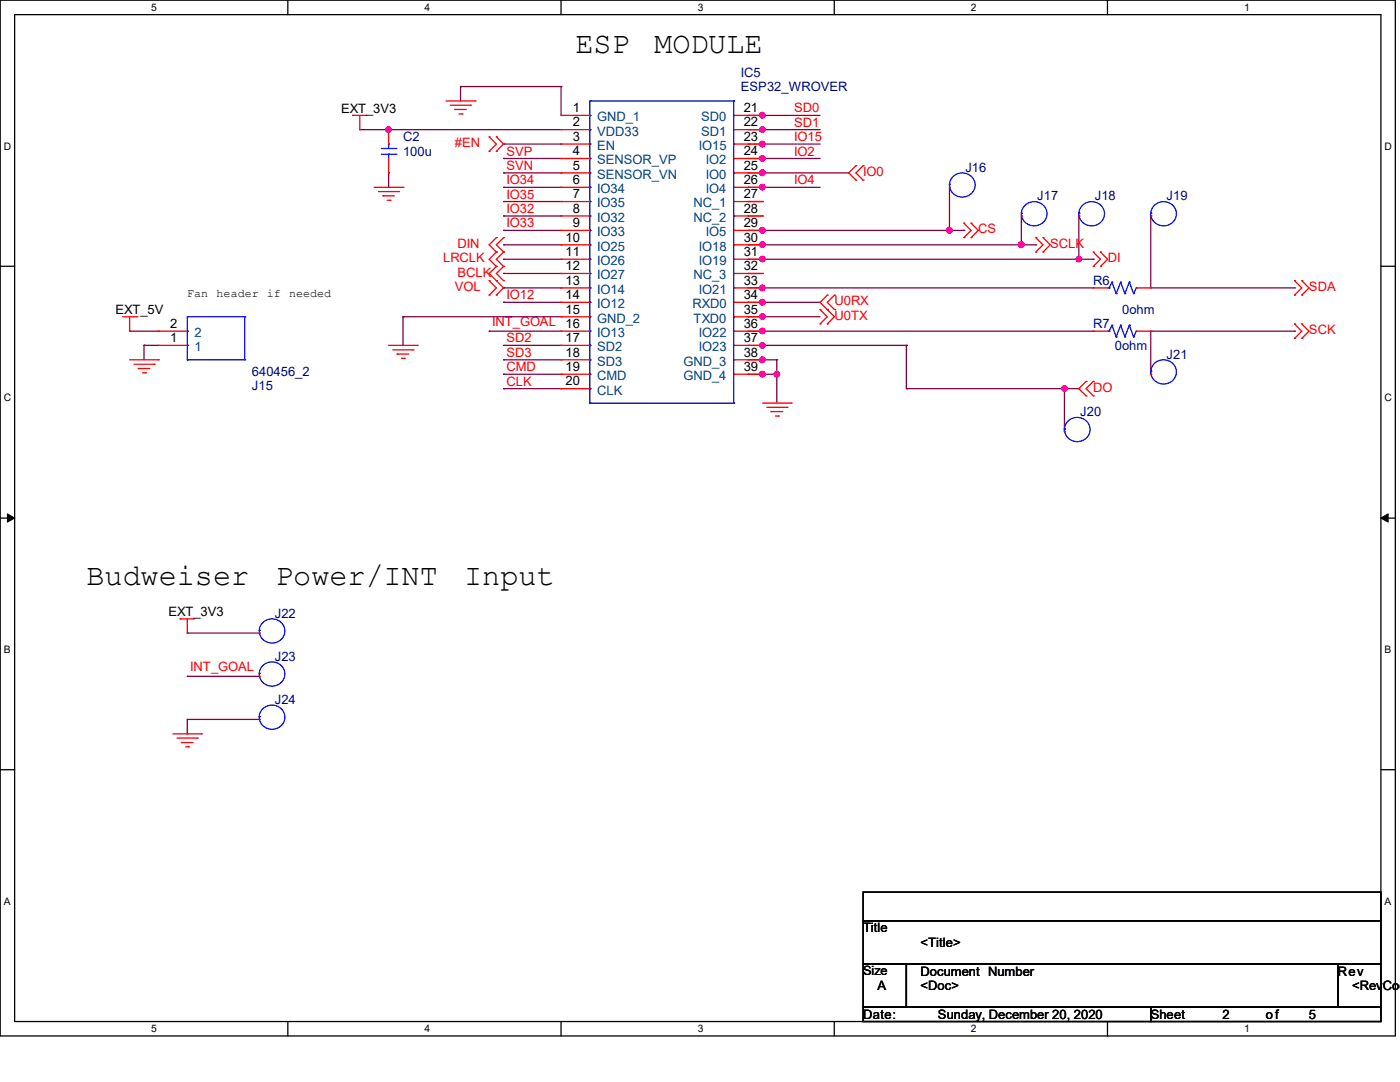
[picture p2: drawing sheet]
<svg xmlns="http://www.w3.org/2000/svg" width="279mm" height="216mm" viewBox="0 0 279 216" stroke-linecap="round" stroke-linejoin="round" font-family="sans-serif">
<path d="M0 0h278.5v206.7h-278.5zM2.9 2.9h272.7v200.9h-272.7z" fill="none" stroke="#000" stroke-width=".25"/>
<g fill="#fff">
<path d="M30.2 .3h1.1v2.3h-1.1z"/>
<path d="M30.2 204.1h1.1v2.3h-1.1z"/>
</g>
<path d="M57.4 0v2.9M57.4 203.8v2.9" fill="none" stroke="#000" stroke-width=".25"/>
<g fill="#fff">
<path d="M84.7 .3h1.1v2.3h-1.1z"/>
<path d="M84.7 204.1h1.1v2.3h-1.1z"/>
</g>
<path d="M112 0v2.9M112 203.8v2.9" fill="none" stroke="#000" stroke-width=".25"/>
<g fill="#fff">
<path d="M139.2 .3h1.1v2.3h-1.1z"/>
<path d="M139.2 204.1h1.1v2.3h-1.1z"/>
</g>
<path d="M166.5 0v2.9M166.5 203.8v2.9" fill="none" stroke="#000" stroke-width=".25"/>
<g fill="#fff">
<path d="M193.8 .3h1.1v2.3h-1.1z"/>
<path d="M193.8 204.1h1.1v2.3h-1.1z"/>
</g>
<path d="M221 0v2.9M221 203.8v2.9" fill="none" stroke="#000" stroke-width=".25"/>
<g fill="#fff">
<path d="M248.3 .3h1.1v2.3h-1.1z"/>
<path d="M248.3 204.1h1.1v2.3h-1.1z"/>
<path d="M.8 28h1.4v2.3h-1.4z"/>
<path d="M276.3 28h1.4v2.3h-1.4z"/>
<path d="M.8 78.2h1.4v2.3h-1.4z"/>
<path d="M276.3 78.2h1.4v2.3h-1.4z"/>
</g>
<path d="M0 53.1h2.9M275.6 53.1h2.9" fill="none" stroke="#000" stroke-width=".25"/>
<g fill="#fff">
<path d="M.8 128.5h1.3v2.2h-1.3z"/>
<path d="M276.3 128.5h1.3v2.2h-1.3z"/>
</g>
<path d="M0 103.4h2.9M275.6 103.4h2.9" fill="none" stroke="#000" stroke-width=".25"/>
<path d="M1.5 102.5l1.4 .9-1.4 .8zM275.6 103.4l1.4-.9v1.7z" fill="#000" stroke="#000" stroke-width=".2"/>
<g fill="#fff">
<path d="M.8 178.7h1.3v2.2h-1.3z"/>
<path d="M276.3 178.7h1.3v2.2h-1.3z"/>
</g>
<path d="M0 153.6h2.9M275.6 153.6h2.9M172.3 178h103.3v5.7h-103.3zM172.3 183.7h103.3v8.7h-103.3zM172.3 192.4h8.6v8.6h-8.6zM180.9 192.4h86.1v8.6h-86.1zM267 192.4h8.6v8.6h-8.6zM172.3 201h57.4v2.8h-57.4zM229.7 201h45.9v2.8h-45.9z" fill="none" stroke="#000" stroke-width=".25"/>
<g fill="none" stroke="#800040" stroke-width=".25">
<path d="M91.9 17.3h.1M91.9 17.3h20.1M91.9 17.3v2.9M112 17.3h.1M112 17.3v5.7M71.8 25.9h.1M71.8 25.9h40.2M77.6 25.9h.1M77.6 34.5h.1M77.6 34.5v2.9M100.5 28.7h.1M100.5 31.6h.1"/>
<path d="M100.5 34.5h.1M100.5 37.4h.1M100.5 28.7h11.5M100.5 31.6h11.5M100.5 34.5h11.5M100.5 37.4h11.5M149.3 23h.1M149.3 25.9h.1M149.3 28.7h.1M149.3 31.6h.1M149.3 34.5h.1M149.3 37.4h.1"/>
<path d="M149.3 25.9h14.4M149.3 28.7h14.4M149.3 31.6h14.4M149.3 34.5h20.1M149.3 37.4h14.4M149.3 23h14.4M152.2 23h.1M152.2 25.9h.1M152.2 28.7h.1M152.2 31.6h.1M152.2 34.5h.1M152.2 37.4h.1"/>
<path d="M189.5 37.4h.1M189.5 37.4v8.6M100.5 40.2h.1M100.5 43.1h.1M100.5 46h.1M100.5 48.9h.1M100.5 51.7h.1M100.5 54.6h.1M100.5 57.4h.1M100.5 40.2h11.5M100.5 43.1h11.5M100.5 46h11.5"/>
<path d="M100.5 48.9h11.5M100.5 51.7h11.5M100.5 54.6h11.5M100.5 57.4h11.5M149.3 40.2h.1M149.3 43.1h.1M149.3 46h.1M149.3 48.9h.1M149.3 51.7h.1M149.3 54.6h.1M149.3 57.4h.1M149.3 40.2h2.9"/>
<path d="M149.3 43.1h2.9M149.3 46h43.1M149.3 48.9h57.4M149.3 51.7h68.9M149.3 54.6h2.9M149.3 57.4h68.9M152.2 46h.1M152.2 48.9h.1M152.2 57.4h.1M192.4 46h.1M203.8 43.1h.1M203.8 43.1v5.8"/>
<path d="M206.7 48.9h.1M215.3 51.7h.1M215.3 43.1v8.6M218.2 51.7h.1M229.7 43.1h.1M229.7 43.1v14.3h28.7M258.4 57.4h.1M25.9 66.1h.1M25.9 66.1h5.7M28.7 68.9h.1M28.7 68.9h2.9M28.7 68.9v2.9"/>
<path d="M80.4 63.2h.1M80.4 63.2h31.6M80.4 63.2v5.7M97.6 66.1h.1M97.6 66.1h14.4M100.5 60.3h.1M100.5 68.9h.1M100.5 71.8h.1M100.5 74.7h.1M100.5 77.6h.1M100.5 60.3h11.5M100.5 68.9h11.5"/>
<path d="M100.5 71.8h11.5M100.5 74.7h11.5M100.5 77.6h11.5M149.3 60.3h.1M149.3 63.2h.1M149.3 66.1h.1M149.3 68.9h.1M149.3 71.8h.1M149.3 74.7h.1M149.3 60.3h14.4M149.3 68.9h31.6M149.3 71.8h5.7"/>
<path d="M149.3 74.7h5.7M149.3 63.2h14.4M149.3 66.1h68.9M152.2 74.7h.1M152.2 60.3h.1M152.2 63.2h.1M152.2 66.1h.1M155 74.7h.1M155 71.8h.1M155 71.8v8.6M180.9 68.9h.1M180.9 77.6h.1"/>
<path d="M180.9 77.6h34.4M180.9 68.9v8.7M212.4 77.6h.1M212.4 77.6v8.5M215.3 77.6h.1M229.7 66.1h.1M229.7 66.1h28.7M229.7 66.1v8.6M258.4 66.1h.1M37.4 135h.1M37.4 126.3h.1M37.4 135h14.3"/>
<path d="M37.4 126.3h14.3M37.4 146.4h.1M51.7 143.6h.1M51.7 143.6h-14.3v2.8"/>
</g>
<g fill="#f0f" stroke="#f0f" stroke-width=".25">
<circle cx="77.5" cy="25.9" r=".55"/>
<circle cx="152.1" cy="23" r=".55"/>
<circle cx="152.1" cy="28.7" r=".55"/>
<circle cx="152.1" cy="31.6" r=".55"/>
<circle cx="152.1" cy="71.8" r=".55"/>
<circle cx="152.1" cy="25.9" r=".55"/>
<circle cx="152.1" cy="34.5" r=".55"/>
<circle cx="152.1" cy="37.3" r=".55"/>
<circle cx="155" cy="74.7" r=".55"/>
<circle cx="152.1" cy="74.7" r=".55"/>
<circle cx="189.5" cy="46" r=".57"/>
<circle cx="152.1" cy="46" r=".55"/>
<circle cx="203.8" cy="48.8" r=".57"/>
<circle cx="152.1" cy="48.8" r=".55"/>
<circle cx="152.1" cy="51.7" r=".55"/>
<circle cx="215.3" cy="51.7" r=".55"/>
<circle cx="152.1" cy="60.3" r=".55"/>
<circle cx="152.1" cy="63.2" r=".55"/>
<circle cx="152.1" cy="68.9" r=".55"/>
<circle cx="152.1" cy="66" r=".55"/>
<circle cx="152.1" cy="57.4" r=".55"/>
<circle cx="212.4" cy="77.5" r=".55"/>
</g>
<g fill="none" stroke="#f00" stroke-width=".25">
<path d="M70.4 23h.1M70.4 23h2.8M71.8 25.9h.1M71.8 23v2.9M74.7 37.4h5.7M75.5 38.2h4M76.4 39.1h.1M76.4 39.1h2.3M77.3 40h.6M77.6 34.5h.1M77.6 25.9h.1M77.6 25.9v2.8"/>
<path d="M77.6 31.6v2.9M77.9 40h.1M79.5 38.2h.1M80.4 37.4h.1M89 20.2h5.8M89.9 21h4M90.8 21.8h.1M90.8 21.8h2.2M91.6 22.7h.6M92.2 22.7h.1M93.9 21h.1M94.8 20.2h.1"/>
<path d="M97.6 30.2h.1M97.6 27.3h.1M97.6 27.3l1.5 1.4-1.5 1.5M99.1 27.3h.1M99.1 30.2h.1M99.1 27.3l1.4 1.4-1.4 1.5M112 23h.1M112 25.9h.1M112 28.7h.1M112 31.6h.1M112 34.5h.1M112 37.4h.1"/>
<path d="M112 37.4h5.7M112 23h5.7M112 25.9h5.7M112 28.7h5.7M112 31.6h5.7M112 34.5h5.7M146.4 37.4h5.8M146.4 23h5.8M146.4 25.9h5.8M146.4 28.7h5.8M146.4 31.6h5.8M146.4 34.5h5.8"/>
<path d="M152.2 23h.1M152.2 25.9h.1M152.2 28.7h.1M152.2 31.6h.1M152.2 34.5h.1M152.2 37.4h.1M170.8 33.1h.1M170.8 35.9h.1M170.8 33.1l-1.4 1.4 1.4 1.4M172.3 35.9h.1M172.3 33.1h.1M172.3 33.1l-1.5 1.4 1.5 1.4"/>
<path d="M189.5 37.4h.1M97.6 58.9h.1M97.6 56h.1M97.6 56l1.5 1.4-1.5 1.5M99.1 56h.1M99.1 53.2h.1M99.1 50.3h.1M99.1 47.4h.1M99.1 58.9h.1M99.1 53.2l-1.5 1.4 2.9 2.8-1.4 1.5M99.1 50.3l-1.5 1.4 1.5 1.5M99.1 47.4l-1.5 1.5 1.5 1.4"/>
<path d="M100.5 56h.1M100.5 53.2h.1M100.5 50.3h.1M100.5 47.4h.1M100.5 53.2l-1.4 1.4 1.4 1.4M100.5 50.3l-1.4 1.4 1.4 1.5M100.5 47.4l-1.4 1.5 1.4 1.4M112 40.2h.1M112 43.1h.1M112 46h.1M112 48.9h.1M112 51.7h.1"/>
<path d="M112 54.6h.1M112 57.4h.1M112 40.2h5.7M112 43.1h5.7M112 46h5.7M112 48.9h5.7M112 51.7h5.7M112 54.6h5.7M112 57.4h5.7M146.4 40.2h5.8M146.4 43.1h5.8M146.4 46h5.8"/>
<path d="M146.4 48.9h5.8M146.4 51.7h5.8M146.4 54.6h5.8M146.4 57.4h5.8M152.2 40.2h.1M152.2 43.1h.1M152.2 46h.1M152.2 48.9h.1M152.2 51.7h.1M152.2 54.6h.1M152.2 57.4h.1M165.1 58.9h.1"/>
<path d="M165.1 58.9l-1.4 1.4 2.8 2.9-1.4 1.4M166.5 58.9h.1M166.5 58.9l-1.4 1.4 1.4 1.5M192.4 47.4h.1M192.4 44.5h.1M192.4 44.5l1.4 1.5-1.4 1.4M193.8 47.4h.1M193.8 44.5h.1M193.8 44.5l1.4 1.5-1.4 1.4M203.8 43.1h.1M206.7 50.3h.1M206.7 47.4h.1"/>
<path d="M206.7 47.4l1.5 1.5-1.5 1.4M208.2 50.3h.1M208.2 47.4h.1M208.2 47.4l1.4 1.5-1.4 1.4M215.3 43.1h.1M218.2 53.2h.1M218.2 50.3h.1M218.2 57.4h.1M218.2 50.3l1.4 1.4-1.4 1.5M218.2 57.4h2.9M219.6 53.2h.1M219.6 50.3h.1"/>
<path d="M219.6 50.3l1.5 1.4-1.5 1.5M226.8 57.4h2.9M229.7 43.1h.1M229.7 57.4h.1M258.4 58.9h.1M258.4 56h.1M258.4 56l1.4 1.4-1.4 1.5M259.8 58.9h.1M259.8 56h.1M259.8 56l1.4 1.4-1.4 1.5M24.5 63.2h2.8M25.9 66.1h.1"/>
<path d="M25.9 63.2v2.9M25.9 71.8h5.7M26.8 72.7h4M27.3 63.2h.1M27.6 73.5h.1M27.6 73.5h2.3M28.4 74.4h.6M29 74.4h.1M30.8 72.7h.1M31.6 71.8h.1M31.6 68.9h.1M31.6 66.1h.1"/>
<path d="M31.6 68.9h5.8M31.6 66.1h5.8M77.6 68.9h5.7M78.4 69.8h4M79.2 70.7h.1M79.2 70.7h2.4M80.1 71.5h.6M80.7 71.5h.1M82.4 69.8h.1M83.3 68.9h.1M112 60.3h.1M112 63.2h.1"/>
<path d="M112 66.1h.1M112 68.9h.1M112 71.8h.1M112 74.7h.1M112 77.6h.1M112 63.2h5.7M112 71.8h5.7M112 68.9h5.7M112 60.3h5.7M112 66.1h5.7M112 74.7h5.7M112 77.6h5.7"/>
<path d="M146.4 63.2h5.8M146.4 71.8h5.8M146.4 68.9h5.8M146.4 60.3h5.8M146.4 66.1h5.8M146.4 74.7h5.8M152.2 60.3h.1M152.2 63.2h.1M152.2 66.1h.1M152.2 68.9h.1M152.2 71.8h.1M152.2 74.7h.1"/>
<path d="M163.7 64.6h.1M163.7 61.8h.1M163.7 61.8l1.4 1.4-1.4 1.4M165.1 64.6h.1M165.1 61.8h.1M166.5 61.8h.1M216.7 76.1h.1M216.7 79h.1M216.7 76.1l-1.4 1.5 1.4 1.4M218.2 79h.1M218.2 76.1h.1M218.2 66.1h.1"/>
<path d="M218.2 76.1l-1.5 1.5 1.5 1.4M218.2 66.1h2.9M226.8 66.1h2.9M229.7 74.7h.1M229.7 66.1h.1M258.4 67.5h.1M258.4 64.6h.1M258.4 64.6l1.4 1.5-1.4 1.4M259.8 67.5h.1M259.8 64.6h.1M259.8 64.6l1.4 1.5-1.4 1.4M152.2 80.4h5.7"/>
<path d="M153 81.3h4.1M153.9 82.1h.1M153.9 82.1h2.3M154.8 83h.5M155.3 83h.1M157.1 81.3h.1M157.9 80.4h.1M212.4 86.1h.1M35.9 123.5h.1M35.9 123.5h2.9M37.4 126.3h.1M37.4 123.5v2.8"/>
<path d="M51.7 126.3h.1M51.7 135h.1M34.5 146.4h5.7M35.3 147.3h4.1M36.2 148.2h.1M36.2 148.2h2.3M37.1 149h.5M37.6 149h.1M39.4 147.3h.1M40.2 146.4h.1M51.7 143.6h.1"/>
</g>
<g fill="none" stroke="#00f" stroke-width=".25">
<path d="M76.1 30.8h2.9M76.1 29.6h2.9M77.6 28.7h.1M77.6 30.8h.1M77.6 28.7v.9M77.6 30.8v.8M79 30.8h.1M79 29.6h.1M117.7 20.2h.1M117.7 23h.1M117.7 25.9h.1M117.7 28.7h.1"/>
<path d="M117.7 31.6h.1M117.7 34.5h.1M117.7 37.4h.1M117.7 20.2h28.7M117.7 20.2v60.2M146.4 20.2h.1M146.4 23h.1M146.4 25.9h.1M146.4 28.7h.1M146.4 31.6h.1M146.4 34.5h.1M146.4 37.4h.1"/>
<path d="M146.4 20.2v60.2M189.5 36.8h.1M190 35.4a2.49 2.49 0 0 1 3.7-.3 2.49 2.49 0 0 1-.1 3.7 2.49 2.49 0 0 1-3.3-.1 2.49 2.49 0 0 1-.3-3.3zM117.7 40.2h.1M117.7 43.1h.1M117.7 46h.1M117.7 48.9h.1M117.7 51.7h.1M117.7 54.6h.1M117.7 57.4h.1M146.4 40.2h.1M146.4 43.1h.1"/>
<path d="M146.4 46h.1M146.4 48.9h.1M146.4 51.7h.1M146.4 54.6h.1M146.4 57.4h.1M203.8 42.5h.1M204.4 41.1a2.49 2.49 0 0 1 3.7-.3 2.49 2.49 0 0 1-.1 3.7 2.49 2.49 0 0 1-3.3-.1 2.49 2.49 0 0 1-.3-3.3zM215.3 42.5h.1M215.9 41.1a2.49 2.49 0 0 1 3.7-.3 2.49 2.49 0 0 1-.1 3.7 2.49 2.49 0 0 1-3.3-.1 2.49 2.49 0 0 1-.3-3.3zM221.1 57.4h.3M221.4 57.4h.1M221.9 56.3h.1"/>
<path d="M221.9 56.3l-.5 1.1M221.9 56.3l.9 2.3M222.8 58.6h.1M223.6 56.3h.1M223.6 56.3l-.8 2.3M223.6 56.3l.9 2.3M224.5 58.6h.1M225.4 56.3h.1M225.4 56.3l-.9 2.3M225.4 56.3l.8 2.3M226.2 58.6h.1M226.8 57.4h.1"/>
<path d="M226.8 57.4l-.6 1.2M229.7 42.5h.1M230.2 41.1a2.49 2.49 0 0 1 3.7-.3 2.49 2.49 0 0 1-.1 3.7 2.49 2.49 0 0 1-3.3-.1 2.49 2.49 0 0 1-.3-3.3zM37.4 63.2h.1M37.4 71.8h.1M37.4 68.9h.1M37.4 66.1h.1M37.4 71.8h11.5M37.4 63.2h11.5M37.4 63.2v8.6M48.9 71.8h.1M48.9 63.2h.1"/>
<path d="M48.9 63.2v8.6M117.7 60.3h.1M117.7 63.2h.1M117.7 66.1h.1M117.7 68.9h.1M117.7 71.8h.1M117.7 74.7h.1M117.7 77.6h.1M146.4 60.3h.1M146.4 63.2h.1M146.4 66.1h.1M146.4 68.9h.1"/>
<path d="M146.4 71.8h.1M146.4 74.7h.1M221.1 66.1h.3M221.4 66.1h.1M221.9 64.9h.1M221.9 64.9l-.5 1.2M221.9 64.9l.9 2.3M222.8 67.2h.1M223.6 64.9h.1M223.6 64.9l-.8 2.3M223.6 64.9l.9 2.3M224.5 67.2h.1"/>
<path d="M225.4 64.9h.1M225.4 64.9l-.9 2.3M225.4 64.9l.8 2.3M226.2 67.2h.1M226.8 66.1h.1M226.8 66.1l-.6 1.1M229.7 74.1h.1M230.2 72.7a2.49 2.49 0 0 1 3.7-.3 2.49 2.49 0 0 1-.1 3.7 2.49 2.49 0 0 1-3.3-.1 2.49 2.49 0 0 1-.3-3.3zM117.7 80.4h.1M117.7 80.4h28.7M146.4 80.4h.1M212.4 85.6h.1"/>
<path d="M213 84.2a2.49 2.49 0 0 1 3.7-.3 2.49 2.49 0 0 1-.1 3.7 2.49 2.49 0 0 1-3.3-.1 2.49 2.49 0 0 1-.3-3.3zM51.7 125.8h.1M51.7 134.4h.1M52.3 124.4a2.49 2.49 0 0 1 3.7-.3 2.49 2.49 0 0 1-.1 3.7 2.49 2.49 0 0 1-3.3-.1 2.49 2.49 0 0 1-.3-3.3zM52.3 133a2.49 2.49 0 0 1 3.7-.3 2.49 2.49 0 0 1-.1 3.7 2.49 2.49 0 0 1-3.3-.1 2.49 2.49 0 0 1-.3-3.3zM51.7 143h.1M52.3 141.6a2.49 2.49 0 0 1 3.7-.3 2.49 2.49 0 0 1-.1 3.7 2.49 2.49 0 0 1-3.3-.1 2.49 2.49 0 0 1-.3-3.3z"/>
</g>
<g font-size="6">
<text x="114.9" y="10.6">ESP</text>
<text x="130.6" y="10.6">MODULE</text>
<text x="17.3" y="116.8">Budweiser</text>
<text x="55" y="116.8">Power/INT</text>
<text x="92.6" y="116.8">Input</text>
</g>
<g font-size="2.6" fill="#000080">
<text x="147.9" y="15.3">IC5</text>
<text x="147.9" y="18.2">ESP32_WROVER</text>
<text x="80.4" y="28.2">C2</text>
<text x="80.4" y="31.1">100u</text>
<text x="192.7" y="34.2">J16</text>
<text x="207" y="40">J17</text>
<text x="218.5" y="40">J18</text>
<text x="232.8" y="40">J19</text>
<text x="218.2" y="56.9">R6</text>
<text x="218.2" y="65.5">R7</text>
<text x="223.9" y="62.7">0ohm</text>
<text x="222.5" y="69.8">0ohm</text>
<text x="232.8" y="71.5">J21</text>
<text x="50.3" y="77.9">J15</text>
<text x="50.3" y="75">640456_2</text>
<text x="215.6" y="83">J20</text>
<text x="54.9" y="123.2">J22</text>
<text x="54.9" y="131.8">J23</text>
<text x="54.9" y="140.4">J24</text>
</g>
<g font-size="2.6">
<text x="68.1" y="22.5">EXT_3V3</text>
<text x="114.3" y="22.4">1</text>
<text x="148.4" y="22.4">21</text>
<text x="114.3" y="25.2">2</text>
<text x="114.3" y="28.1">3</text>
<text x="148.4" y="25.2">22</text>
<text x="148.4" y="28.1">23</text>
<text x="114.3" y="31">4</text>
<text x="114.3" y="33.9">5</text>
<text x="148.4" y="31">24</text>
<text x="148.4" y="33.9">25</text>
<text x="114.3" y="36.7">6</text>
<text x="114.3" y="39.6">7</text>
<text x="148.4" y="36.7">26</text>
<text x="148.4" y="39.6">27</text>
<text x="114.3" y="42.5">8</text>
<text x="114.3" y="45.3">9</text>
<text x="148.4" y="42.5">28</text>
<text x="148.4" y="45.3">29</text>
<text x="112.9" y="48.2">10</text>
<text x="112.9" y="51.1">11</text>
<text x="112.9" y="53.9">12</text>
<text x="148.4" y="48.2">30</text>
<text x="148.4" y="51.1">31</text>
<text x="148.4" y="53.9">32</text>
<text x="112.9" y="56.8">13</text>
<text x="112.9" y="59.7">14</text>
<text x="148.4" y="56.8">33</text>
<text x="148.4" y="59.7">34</text>
<text x="23" y="62.7">EXT_5V</text>
<text x="34" y="65.4">2</text>
<text x="112.9" y="62.6">15</text>
<text x="112.9" y="65.4">16</text>
<text x="148.4" y="62.6">35</text>
<text x="148.4" y="65.4">36</text>
<text x="34" y="68.3">1</text>
<text x="112.9" y="68.3">17</text>
<text x="112.9" y="71.2">18</text>
<text x="148.4" y="68.3">37</text>
<text x="148.4" y="71.2">38</text>
<text x="112.9" y="74">19</text>
<text x="112.9" y="76.9">20</text>
<text x="148.4" y="74">39</text>
<text x="33.6" y="122.9">EXT_3V3</text>
<text x="172.3" y="186.1">Title</text>
<text x="183.7" y="188.9">&lt;Title&gt;</text>
<text x="175.1" y="197.6">A</text>
<text x="183.7" y="197.6">&lt;Doc&gt;</text>
<text x="183.7" y="194.7">Document Number</text>
<text x="267" y="194.7">Rev</text>
<text x="269.8" y="197.6">&lt;RevCod</text>
<text x="172.3" y="203.3">Date:</text>
<text x="187.2" y="203.3">Sunday, December 20, 2020</text>
<text x="229.7" y="203.3">Sheet</text>
<text x="244" y="203.3">2</text>
<text x="252.6" y="203.3">of</text>
<text x="261.2" y="203.3">5</text>
</g>
<g font-size="2.6" fill="#f00">
<text x="158.5" y="22.4">SD0</text>
<text x="90.8" y="29.4">#EN</text>
<text x="158.5" y="25.3">SD1</text>
<text x="158.5" y="28.2">IO15</text>
<text x="101.1" y="31">SVP</text>
<text x="101.1" y="33.9">SVN</text>
<text x="158.5" y="31">IO2</text>
<text x="172.3" y="35.1">IO0</text>
<text x="101.1" y="36.8">IO34</text>
<text x="101.1" y="39.6">IO35</text>
<text x="158.5" y="36.8">IO4</text>
<text x="101.1" y="42.5">IO32</text>
<text x="101.1" y="45.4">IO33</text>
<text x="195.2" y="46.6">CS</text>
<text x="88.4" y="52.3">LRCLK</text>
<text x="91.3" y="49.4">DIN</text>
<text x="209.6" y="49.4">SCLK</text>
<text x="221.1" y="52.3">DI</text>
<text x="90.8" y="58.1">VOL</text>
<text x="91.3" y="55.2">BCLK</text>
<text x="101.1" y="59.7">IO12</text>
<text x="261.2" y="58.1">SDA</text>
<text x="98.2" y="65.1">INT_GOAL</text>
<text x="166.5" y="63.8">U0TX</text>
<text x="166.5" y="60.9">U0RX</text>
<text x="101.1" y="68.3">SD2</text>
<text x="101.1" y="71.2">SD3</text>
<text x="261.2" y="66.7">SCK</text>
<text x="101.1" y="74.1">CMD</text>
<text x="101.1" y="77">CLK</text>
<text x="218.2" y="78.1">DO</text>
<text x="38" y="133.9">INT_GOAL</text>
</g>
<g font-size="2.6" fill="#004080">
<text x="119.2" y="24.2">GND_1</text>
<text x="119.2" y="27.1">VDD33</text>
<text x="119.2" y="29.9">EN</text>
<text x="139.4" y="29.9">IO15</text>
<text x="140" y="24.2">SD0</text>
<text x="140" y="27.1">SD1</text>
<text x="119.2" y="32.8">SENSOR_VP</text>
<text x="119.2" y="35.7">SENSOR_VN</text>
<text x="140.9" y="32.8">IO2</text>
<text x="140.9" y="35.7">IO0</text>
<text x="119.2" y="38.6">IO34</text>
<text x="119.2" y="41.4">IO35</text>
<text x="138.4" y="41.4">NC_1</text>
<text x="140.9" y="38.6">IO4</text>
<text x="119.2" y="44.3">IO32</text>
<text x="119.2" y="47.2">IO33</text>
<text x="138.4" y="44.3">NC_2</text>
<text x="140.9" y="47.2">IO5</text>
<text x="119.2" y="50">IO25</text>
<text x="119.2" y="52.9">IO26</text>
<text x="139.4" y="50">IO18</text>
<text x="139.4" y="52.9">IO19</text>
<text x="119.2" y="55.8">IO27</text>
<text x="119.2" y="58.6">IO14</text>
<text x="138.4" y="55.8">NC_3</text>
<text x="139.4" y="58.6">IO21</text>
<text x="119.2" y="61.5">IO12</text>
<text x="119.2" y="64.4">GND_2</text>
<text x="138.2" y="61.5">RXD0</text>
<text x="138.4" y="64.4">TXD0</text>
<text x="38.8" y="70.1">1</text>
<text x="38.8" y="67.3">2</text>
<text x="119.2" y="67.3">IO13</text>
<text x="119.2" y="70.1">SD2</text>
<text x="139.4" y="67.3">IO22</text>
<text x="139.4" y="70.1">IO23</text>
<text x="119.2" y="73">SD3</text>
<text x="119.2" y="75.9">CMD</text>
<text x="136.4" y="73">GND_3</text>
<text x="136.4" y="75.9">GND_4</text>
<text x="119.2" y="78.7">CLK</text>
</g>
<text font-size="2.5" x="172.3" y="194.6">Size</text>
<g font-size="2.3">
<text x="37.4" y="59.4">Fan</text>
<text x="43.2" y="59.4">header</text>
<text x="53.3" y="59.4">if</text>
<text x="57.7" y="59.4">needed</text>
</g>
<g font-size="2.1">
<text x="30.2" y="2.2">5</text>
<text x="84.7" y="2.2">4</text>
<text x="139.2" y="2.2">3</text>
<text x="193.8" y="2.2">2</text>
<text x="248.3" y="2.2">1</text>
<text x=".8" y="29.8">D</text>
<text x="276.3" y="29.8">D</text>
<text x=".8" y="80.1">C</text>
<text x="276.3" y="80.1">C</text>
<text x=".8" y="130.3">B</text>
<text x="276.3" y="130.3">B</text>
<text x=".8" y="180.5">A</text>
<text x="276.3" y="180.5">A</text>
<text x="30.2" y="206">5</text>
<text x="84.7" y="206">4</text>
<text x="139.2" y="206">3</text>
<text x="193.8" y="206">2</text>
<text x="248.3" y="206">1</text>
</g>
</svg>
